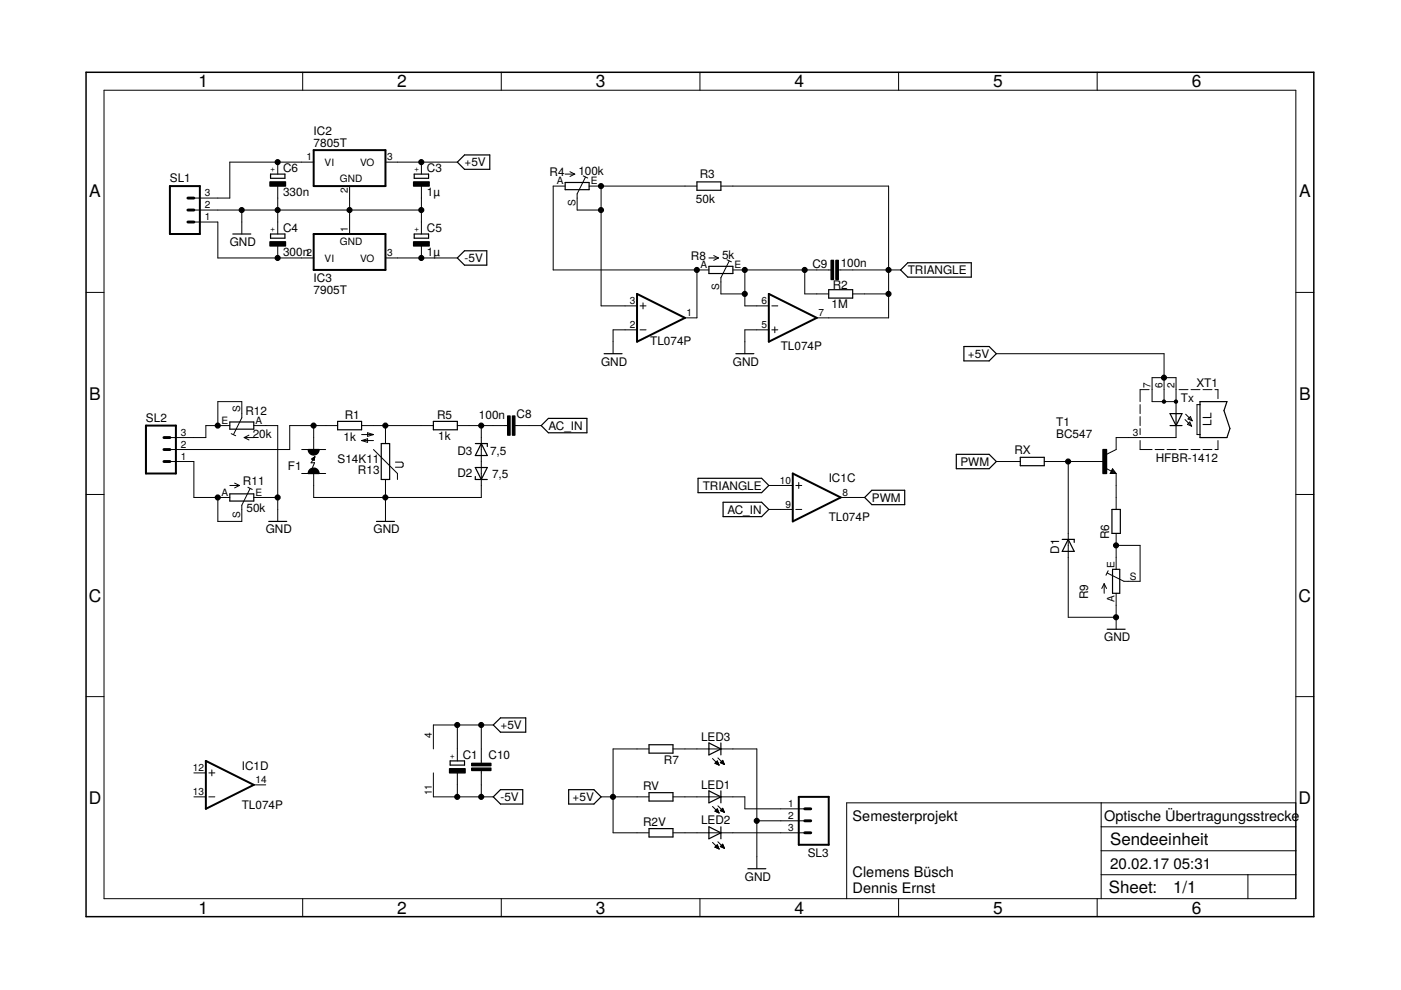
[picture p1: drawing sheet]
<svg xmlns="http://www.w3.org/2000/svg" width="297mm" height="210mm" viewBox="0 0 297 210" stroke-linecap="round" stroke-linejoin="round" font-family="sans-serif">
<g fill="none" stroke="#000" stroke-width=".21">
<path d="M22.1 19.1h252.6v171.4h-252.6zM64.2 15.3v3.8M106.3 15.3v3.8M148.4 15.3v3.8M190.5 15.3v3.8M232.6 15.3v3.8M58.9 34.4v2.5M58.9 39.5v10.1M66.5 34.4h-17.8v7.6h-7.6M74.1 39.5v10.1M81.7 34.4h15.3M89.3 34.4v2.5"/>
<path d="M89.3 39.5v10.1M119.8 39.5h-2.5v17.7h33M119.8 36.9h2.1M120.8 36.4l1.1 .5M121.9 36.9l-1.1 .5M123.7 37.3l.9 .4M124.1 37.6l-1.7 3.5v3.4h5M124.9 39.5h22.9M127.4 39.5v25.4h7.7M152.8 39.5h35.6v27.9h-15.2M41.1 47.1h5.1v7.6h20.3M41.1 44.5h48.2"/>
<path d="M51.3 44.5v5.1M58.9 52.2v2.5M81.7 54.7h15.3M89.3 52.2v2.5M147.8 57.2v10.2h-2.6M150.3 54.7h2M151.3 54.2l1 .5M152.3 54.7l-1 .5M154.1 55.1l1 .4M154.6 55.4l-1.8 3.5v3.4h5.1M155.4 57.2h20.8M157.9 57.2v7.7h5.1"/>
<path d="M170.6 57.2v5.1h5.1M177.7 57.2h13.2M18.2 62h3.9M135.1 69.9h-5.1v5.1M135.7 69.9h1.3M135.7 64.9h1.3M136.3 64.2v1.3M163 69.9h-5.1v5.1M163.6 69.9h1.3M163.6 64.9h1.3M164.3 69.3v1.2M180.8 62.3h7.6"/>
<path d="M211.2 75h35.6v10.2M274.7 62h3.9M36 97.9h5.1v7.6h7.6M46.2 90.2v-5h5.1v3.4l-1.8 3.5M48.7 90.2h-5.1v2.6h-7.6M49 91.9l1 .5M51.8 92.8h2M51.8 92.8l1 .5M52.8 92.3l-1 .5M53.8 90.2h5.1v20.4M64 95.3h5M66.1 97.3h.6"/>
<path d="M66.2 97.4h.5M66.2 97.2h.5M66.3 97.4h.3M66.3 97.2h.4M66.4 97.5h.2M66.4 97.1h.3M66.5 90.2v5.1M66.5 97h.2M66.5 97.6h.1M66.6 96.9h.1M66.7 96.9h.1M66.8 96.8l-.8 1.3h.7l-.4 1"/>
<path d="M66.8 96.8l-.7 .5 .5 .3M66.8 96.8l-.2 .8M71.6 90.2h-10.2v5.1h-25.4M76.7 90.2h15.2M76.7 92.1h2.5M76.7 93.4l1.2-.4v.8zM76.7 93.4h2.5M77.9 91.8l1.3 .3-1.3 .4zM79.2 95.3l5.1 5.1v1.3M81.7 90.2v3.8M83.8 98h1.4l.3 .2v.6l-.3 .3h-1.4M97 90.2h10.6"/>
<path d="M102 90.2v15.3h-35.5v-5.1M109.2 90.2h5.5M211.2 97.9h5.1M221.4 97.9h12.7M226.5 97.9v33h10.1M234.4 99.3l1.2 .6M235.9 99.4l.7 1h-1.2zM241.7 93.4v1.9h2.6M241.7 85.8v1.9M241.7 88.3v1.9M241.7 90.9v1.2M243.6 82.6h-1.9v2.6"/>
<path d="M244.9 95.3h1.9M247.4 95.3h1.9M249.3 85.2h-5v-5.1h5v7.6M249.3 90.2v2.6h-12.7v2.5l-2 1M250 95.3h1.9M250 82.6h1.9M251.2 89l1.4 1.4M251.4 87.8l1.4 1.4M252.3 89.5l.3 .9-.8-.4zM252.4 88.3l.4 .9-.9-.4zM252.5 95.3h1.9M252.5 82.6h1.9"/>
<path d="M254.4 85.8h-.6v6.3h.6M255.1 95.3h1.9M255.1 82.6h1.9M257.6 82.6h.6v1.9M258.2 93.4v1.9h-.6M18.2 104.8h3.9M48.7 102.9h2.1M49.7 102.4l1.1 .5M50.8 102.9l-1.1 .5M52.6 103.3l.9 .5M53 103.6l-1.7 3.5v3.5h-5.1v-5.1M53.8 105.5h5.1"/>
<path d="M64 100.4h5M81.7 101.7v8.9M163 108h5.1M163 102.9h5.1M168.7 108h1.3M168.7 102.9h1.3M169.4 102.3v1.3M178.2 105.5h5.1M236.6 100.4v7.6M236.6 113.1v7.6M236.6 115.6h5.1v7.7h-3.4l-3.5-1.8M274.7 104.8h3.9"/>
<path d="M234.1 123.8v2M234.1 123.8l-.5 1M234.1 123.8l.5 1M234.9 121l-.4 1M236.6 125.8v7.6M18.2 147.7h3.9M97 153.7v7.6M102 153.7v8.1M104.6 153.7h-12.7v5.1M137.6 158.8h-7.6v17.8h7.6M142.7 158.8h17.8v25.4M274.7 147.7h3.9"/>
<path d="M41.1 169h2.5M41.1 163.9h2.5M44.3 169h1.3M44.3 163.9h1.3M44.9 163.2v1.3M53.8 166.4h2.5M91.9 163.9v5.1h12.7M97 163.9v5.1M102 163.4v5.6M127.4 169h10.2M142.7 169h15.2v2.5h12.7M142.7 176.6h27.9"/>
<path d="M151.1 171l1.4 1.4M151.1 178.6l1.4 1.4M151.1 160.8l1.4 1.4M151.6 172l.5-.5 .4 .9zM151.6 179.6l.9 .4M151.6 179.6l.5-.5 .4 .9M151.6 161.8l.5-.5 .4 .9zM151.6 179.6h.7M151.6 161.8h.7M151.7 172h.6M151.7 171.9h.6M151.7 179.5h.6"/>
<path d="M151.7 161.9h.6M151.8 161.7h.4M151.8 171.8h.4M151.8 179.4h.4M151.9 161.5h.3M151.9 171.7h.3M151.9 179.8h.5M151.9 179.3h.2M151.9 172.2h.5M152 162h.4M152 161.4h.1M152 171.6h.1"/>
<path d="M152 179.2h.1M152.2 179.9h.2M152.2 170.9l1.4 1.4M152.2 172.3h.2M152.2 178.5l1.4 1.4M152.2 160.7l1.4 1.4M152.3 162.2h.1M152.7 171.9l.5-.5 .4 .9zM152.7 179.5l.5-.5 .4 .9zM152.7 161.7l.5-.5 .4 .9zM152.8 179.5h.7M152.8 161.7h.6"/>
<path d="M152.8 171.9h.7M152.8 171.8h.6M152.8 179.4h.6M152.9 161.8h.6M152.9 161.5h.5M152.9 171.7h.5M152.9 179.3h.5M153 161.4h.3M153 171.6h.3M153 179.6h.5M153.1 179.2h.2M153.1 172h.4"/>
<path d="M153.1 161.9h.4M153.1 161.3h.2M153.2 171.4h.1M153.2 179h.1M153.3 179.8h.2M153.4 172.2h.2M153.4 162h.2M160.5 174h10.1M233.5 170.2v20.3M233.5 175.3h41.2M274.7 170.2h-95.2v20.3M64.2 190.5v3.9"/>
<path d="M106.3 190.5v3.9M148.4 190.5v3.9M152.4 180h.1M190.5 190.5v3.9M232.6 190.5v3.9M233.5 185.5h41.2M233.5 180.4h41.2M264.6 185.5v5"/>
</g>
<g fill="#000" stroke="#000" stroke-width=".28">
<path d="M65.4 95.3h2.2a1.14 1.14 0 0 1-1.1 1.2 1.14 1.14 0 0 1-1.1-1.2z" fill-rule="evenodd"/>
<path d="M65.7 99.5a1.15 1.15 0 0 1 1.3-.2 1.15 1.15 0 0 1 .6 1.1h-2.2z" fill-rule="evenodd"/>
<circle cx="58.9" cy="34.4" r=".51"/>
<circle cx="89.3" cy="34.4" r=".51"/>
<circle cx="127.4" cy="39.5" r=".51"/>
<circle cx="51.2" cy="44.5" r=".51"/>
<circle cx="58.9" cy="54.7" r=".51"/>
<circle cx="58.9" cy="44.5" r=".51"/>
<circle cx="74.1" cy="44.5" r=".51"/>
<circle cx="89.3" cy="54.7" r=".51"/>
<circle cx="89.3" cy="44.5" r=".51"/>
<circle cx="127.4" cy="44.5" r=".51"/>
<circle cx="147.7" cy="57.2" r=".51"/>
<circle cx="157.9" cy="57.2" r=".51"/>
<circle cx="170.6" cy="57.2" r=".51"/>
<circle cx="188.4" cy="57.2" r=".51"/>
<circle cx="157.9" cy="62.3" r=".51"/>
<circle cx="188.4" cy="62.3" r=".51"/>
<circle cx="46.2" cy="90.2" r=".51"/>
<circle cx="66.5" cy="90.2" r=".51"/>
<circle cx="81.7" cy="90.2" r=".51"/>
<circle cx="102" cy="90.2" r=".51"/>
<circle cx="226.5" cy="97.9" r=".51"/>
<circle cx="246.8" cy="80.1" r=".51"/>
<circle cx="46.2" cy="105.5" r=".51"/>
<circle cx="58.9" cy="105.5" r=".51"/>
<circle cx="81.7" cy="105.5" r=".51"/>
<circle cx="236.6" cy="115.6" r=".51"/>
<circle cx="236.6" cy="130.9" r=".51"/>
<circle cx="96.9" cy="153.7" r=".51"/>
<circle cx="102" cy="153.7" r=".51"/>
<circle cx="96.9" cy="169" r=".51"/>
<circle cx="102" cy="169" r=".51"/>
<circle cx="130" cy="169" r=".51"/>
<circle cx="160.4" cy="174" r=".51"/>
</g>
<path d="M18.2 15.3h260.4v179.1h-260.4z" fill="none" stroke="#000" stroke-width=".32"/>
<g fill="none" stroke="#000" stroke-width=".25">
<path d="M57.4 36.9h3v.9h-3zM87.8 36.9h3.1v.9h-3.1zM97 34.4l1.5-1.5h5.3v3h-5.3zM119.8 38.7h5.1v1.5h-5.1zM147.8 38.6h5v1.7h-5zM49.4 49.6h3.8M57.4 49.6h3v.9h-3zM87.8 49.6h3.1v.9h-3.1zM97 54.7l1.5-1.5h4.7v3h-4.7zM150.3 56.5h5.1v1.5h-5.1zM192.5 55.7h13.4v3.1h-13.4l-1.6-1.6zM128.1 75h3.8"/>
<path d="M156 75h3.8M175.7 61.4h5.1v1.8h-5.1zM204.4 73.5h5.3l1.5 1.5-1.5 1.5h-5.3zM48.7 89.5h5.1v1.5h-5.1zM71.6 89.3h5.1v1.8h-5.1zM80.8 94h1.8v7.7h-1.8zM91.9 89.3h5.1v1.8h-5.1zM100.8 94h2.5v.7M100.8 99.1h2.5l-1.3 2.6zM102 94l1.3 2.6h-2.5zM116.3 88.7h8.1v3.1h-8.1l-1.6-1.6zM202.8 96.3h6.9l1.5 1.6-1.5 1.5h-6.9z"/>
<path d="M216.3 97h5.1v1.7h-5.1zM235.9 99.9l.1 .2h-.4l.3-.5 .5 .7h-.8M248.1 87.7h2.5l-1.3 2.5zM248.1 90.2h2.5M249.3 87.7v2.5M254.4 85.2h5.7l-.6 1.9 1.3 3.8-.7 1.9h-5.7zM48.7 104.7h5.1v1.5h-5.1zM57 110.6h3.8M79.8 110.6h3.8M100.8 101v.7h2.5M148 101.4h13.5l1.5 1.5-1.5 1.6h-13.5zM153.3 106.5h8.2l1.5 1.5-1.5 1.5h-8.2z"/>
<path d="M183.3 105.5l1.5-1.6h7v3.1h-7zM225.2 114.4h2.6v.6M226.5 114.4l1.3 2.5h-2.6zM235.8 108h1.7v5.1h-1.7zM234.7 133.4h3.8M235.9 120.7h1.5v5.1h-1.5zM104.6 153.7l1.5-1.5h5.4v3h-5.4zM137.6 157.9h5.1v1.8h-5.1zM150.3 157.5l2.5 1.3-2.5 1.3zM152.8 157.5v2.6M95.4 161.3h3.1v.9h-3.1zM104.6 169l1.5-1.6h4.7v3.1h-4.7z"/>
<path d="M120.6 167.4h5.3l1.5 1.6-1.5 1.5h-5.3zM137.6 175.7h5.1v1.8h-5.1zM137.6 168.1h5.1v1.7h-5.1zM150.3 167.7l2.5 1.3-2.5 1.2zM150.3 175.3l2.5 1.3-2.5 1.2zM152.8 167.7v2.5M152.8 175.3v2.5M158.6 184.2h3.8"/>
</g>
<g fill="none" stroke="#000" stroke-width=".42">
<path d="M36 39.5h6.4v10.1h-6.4zM66.5 31.8h15.2v7.7h-15.2zM66.5 49.6h15.2v7.6h-15.2zM135.1 62.3l10.1 5.1-10.1 5.1zM163 62.3l10.2 5.1-10.2 5.1zM30.9 90.2h6.4v10.2h-6.4zM168.1 100.4l10.1 5.1-10.1 5.1zM43.6 161.3l10.2 5.1-10.2 5.1zM169.4 169h6.3v10.1h-6.3z"/>
<circle cx="246.8" cy="85.2" r=".25"/>
<circle cx="249.3" cy="85.2" r=".25"/>
</g>
<path d="M57.2 38.6h3.3v.9h-3.3zM87.7 38.6h3.3v.9h-3.3zM57.2 51.3h3.3v.9h-3.3zM87.7 51.3h3.3v.9h-3.3zM176.2 55.2h.5v4.1h-.5zM177.2 55.2h.5v4.1h-.5zM107.6 88.2h.5v4.1h-.5zM108.6 88.2h.6v4.1h-.6zM233.8 95.3h.8v5.1h-.8zM95.3 163h3.3v.9h-3.3zM100 162.9h4.1v.5h-4.1zM100 161.8h4.1v.5h-4.1z" fill="#000" stroke="#000" stroke-width=".28"/>
<path d="M39.8 42h1.3M39.8 44.5h1.3M39.8 47.1h1.3M34.8 92.8h1.2M34.8 95.3h1.2M34.8 97.9h1.2M170.6 176.6h1.3M170.6 174h1.3M170.6 171.5h1.3" fill="none" stroke="#000" stroke-width=".61"/>
<g font-size="3.7">
<text x="42.1" y="18.5">1</text>
<text x="84.2" y="18.5">2</text>
<text x="126.3" y="18.5">3</text>
<text x="168.4" y="18.5">4</text>
<text x="210.6" y="18.5">5</text>
<text x="252.7" y="18.5">6</text>
<text x="18.9" y="41.9">A</text>
<text x="275.4" y="41.9">A</text>
<text x="18.9" y="84.7">B</text>
<text x="275.4" y="84.7">B</text>
<text x="18.8" y="127.6">C</text>
<text x="275.3" y="127.6">C</text>
<text x="18.8" y="170.4">D</text>
<text x="275.3" y="170.4">D</text>
<text x="42.1" y="193.7">1</text>
<text x="84.2" y="193.7">2</text>
<text x="126.3" y="193.7">3</text>
<text x="168.4" y="193.7">4</text>
<text x="210.6" y="193.7">5</text>
<text x="252.7" y="193.7">6</text>
</g>
<g font-size="3.6">
<text x="235.4" y="179.1">Sendeeinheit</text>
<text x="235.1" y="189.4">Sheet:</text>
<text x="248.7" y="189.3">1/1</text>
</g>
<text font-size="3.2" x="235.4" y="184.2">20.02.17 05:31</text>
<g font-size="3.1">
<text x="180.8" y="174">Semesterprojekt</text>
<text x="234.1" y="174">Optische Übertragungsstrecke</text>
<text x="180.8" y="186">Clemens Büsch</text>
<text x="180.8" y="189.3">Dennis Ernst</text>
</g>
<g font-size="2.5">
<text x="66.5" y="28.7">IC2</text>
<text x="66.5" y="31.2">7805T</text>
<text x="98.5" y="35.3">+5V</text>
<text x="36" y="38.7">SL1</text>
<text x="60" y="36.4">C6</text>
<text x="60" y="41.5">330n</text>
<text x="90.5" y="36.4">C3</text>
<text x="90.5" y="41.5">1µ</text>
<text x="116.5" y="37.3">R4</text>
<text x="122.6" y="37.2">100k</text>
<text x="148.4" y="37.6">R3</text>
<text x="147.6" y="43">50k</text>
<text x="48.7" y="52.1">GND</text>
<text x="60" y="49.1">C4</text>
<text x="90.5" y="49.1">C5</text>
<text x="60" y="54.2">300n</text>
<text x="66.5" y="59.8">IC3</text>
<text x="90.5" y="54.2">1µ</text>
<text x="98.5" y="55.6">-5V</text>
<text x="146.5" y="55.1">R8</text>
<text x="153.1" y="54.9">5k</text>
<text x="172.2" y="56.8">C9</text>
<text x="178.2" y="56.6">100n</text>
<text x="192.5" y="58.1">TRIANGLE</text>
<text x="66.5" y="62.3">7905T</text>
<text x="176.3" y="65.4">1M</text>
<text x="176.6" y="61.3">R2</text>
<text x="127.4" y="77.5">GND</text>
<text x="137.9" y="73.2">TL074P</text>
<text x="155.4" y="77.5">GND</text>
<text x="165.5" y="74.2">TL074P</text>
<text x="205.2" y="75.9">+5V</text>
<text x="253.7" y="82">XT1</text>
<text x="30.9" y="89.5">SL2</text>
<text x="52" y="88.1">R12</text>
<text x="73.1" y="88.7">R1</text>
<text x="92.7" y="88.7">R5</text>
<text x="101.5" y="88.8">100n</text>
<text x="109.5" y="88.6">C8</text>
<text x="250.4" y="85.2">Tx</text>
<text x="53.6" y="92.8">20k</text>
<text x="72.8" y="93.5">1k</text>
<text x="92.9" y="93.3">1k</text>
<text x="116.3" y="91.1">AC_IN</text>
<text x="223.9" y="90.2">T1</text>
<text x="223.9" y="92.8">BC547</text>
<text x="256.8" y="90.2" transform="rotate(-90 256.8 90.2)">LL</text>
<text x="61" y="99.6">F1</text>
<text x="71.6" y="98.2">S14K11</text>
<text x="75.9" y="100.5">R13</text>
<text x="97" y="101">D2</text>
<text x="97" y="96.5">D3</text>
<text x="103.9" y="96.5">7,5</text>
<text x="104.3" y="101.3">7,5</text>
<text x="203.6" y="98.7">PWM</text>
<text x="215.1" y="96.4">RX</text>
<text x="245" y="97.9">HFBR-1412</text>
<text x="51.5" y="102.8">R11</text>
<text x="149" y="103.8">TRIANGLE</text>
<text x="175.7" y="102.3">IC1C</text>
<text x="184.8" y="106.4">PWM</text>
<text x="52.3" y="108.5">50k</text>
<text x="56.3" y="113.1">GND</text>
<text x="79.2" y="113.1">GND</text>
<text x="154.2" y="108.9">AC_IN</text>
<text x="175.7" y="110.6">TL074P</text>
<text x="224.6" y="117.4" transform="rotate(-90 224.6 117.4)">D1</text>
<text x="235.1" y="114.4" transform="rotate(-90 235.1 114.4)">R6</text>
<text x="230.7" y="127.1" transform="rotate(-90 230.7 127.1)">R9</text>
<text x="234.1" y="135.9">GND</text>
<text x="106.1" y="154.6">+5V</text>
<text x="98.1" y="160.9">C1</text>
<text x="103.6" y="161">C10</text>
<text x="148.6" y="157">LED3</text>
<text x="51.3" y="163.2">IC1D</text>
<text x="136.3" y="167.5">RV</text>
<text x="140.8" y="162.1">R7</text>
<text x="148.6" y="167.2">LED1</text>
<text x="51.3" y="171.5">TL074P</text>
<text x="106.1" y="169.8">-5V</text>
<text x="121.4" y="169.8">+5V</text>
<text x="136.3" y="175.1">R2V</text>
<text x="148.6" y="174.8">LED2</text>
<text x="171.3" y="181.7">SL3</text>
<text x="157.9" y="186.7">GND</text>
</g>
<g font-size="2.1">
<text x="65" y="34">1</text>
<text x="68.8" y="35.1">VI</text>
<text x="76.4" y="35.1">VO</text>
<text x="82.1" y="34">3</text>
<text x="43.4" y="41.6">3</text>
<text x="72.1" y="38.7">GND</text>
<text x="73.8" y="41" transform="rotate(-90 73.8 41)">2</text>
<text x="118.1" y="39.1">A</text>
<text x="125.3" y="39.1">E</text>
<text x="43.4" y="46.7">1</text>
<text x="43.4" y="44.2">2</text>
<text x="122" y="43.8" transform="rotate(-90 122 43.8)">S</text>
<text x="72.1" y="51.9">GND</text>
<text x="73.8" y="49.3" transform="rotate(-90 73.8 49.3)">1</text>
<text x="65" y="54.3">2</text>
<text x="68.8" y="55.4">VI</text>
<text x="76.4" y="55.5">VO</text>
<text x="82.1" y="54.3">3</text>
<text x="148.5" y="56.9">A</text>
<text x="155.7" y="56.9">E</text>
<text x="133.5" y="64.5">3</text>
<text x="152.5" y="61.5" transform="rotate(-90 152.5 61.5)">S</text>
<text x="161.5" y="64.5">6</text>
<text x="133.5" y="69.6">2</text>
<text x="145.6" y="67">1</text>
<text x="161.5" y="69.6">5</text>
<text x="173.5" y="67">7</text>
<text x="243.9" y="82.3" transform="rotate(-90 243.9 82.3)">7</text>
<text x="246.4" y="82.3" transform="rotate(-90 246.4 82.3)">6</text>
<text x="249" y="82.3" transform="rotate(-90 249 82.3)">2</text>
<text x="46.9" y="89.9">E</text>
<text x="50.9" y="87.3" transform="rotate(-90 50.9 87.3)">S</text>
<text x="54.2" y="89.9">A</text>
<text x="38.4" y="95">2</text>
<text x="38.4" y="92.4">3</text>
<text x="240.2" y="92.4">3</text>
<text x="38.4" y="97.5">1</text>
<text x="46.9" y="105.1">A</text>
<text x="54.2" y="105.1">E</text>
<text x="165.4" y="102.6">10</text>
<text x="166.5" y="107.7">9</text>
<text x="178.6" y="105.1">8</text>
<text x="50.9" y="109.8" transform="rotate(-90 50.9 109.8)">S</text>
<text x="236.3" y="120.4" transform="rotate(-90 236.3 120.4)">E</text>
<text x="239.5" y="122.9">S</text>
<text x="236.3" y="127.6" transform="rotate(-90 236.3 127.6)">A</text>
<text x="91.5" y="156.5" transform="rotate(-90 91.5 156.5)">4</text>
<text x="40.9" y="163.5">12</text>
<text x="54.2" y="166.1">14</text>
<text x="40.9" y="168.6">13</text>
<text x="91.5" y="168.6" transform="rotate(-90 91.5 168.6)">11</text>
<text x="167.1" y="171.1">1</text>
<text x="167.1" y="173.7">2</text>
<text x="167.1" y="176.2">3</text>
</g>
<g font-size="1.8">
<text x="58.3" y="36.5" transform="rotate(-90 58.3 36.5)">+</text>
<text x="88.8" y="36.5" transform="rotate(-90 88.8 36.5)">+</text>
<text x="58.3" y="49.2" transform="rotate(-90 58.3 49.2)">+</text>
<text x="88.8" y="49.2" transform="rotate(-90 88.8 49.2)">+</text>
<text x="96.4" y="160.9" transform="rotate(-90 96.4 160.9)">+</text>
</g>
</svg>
